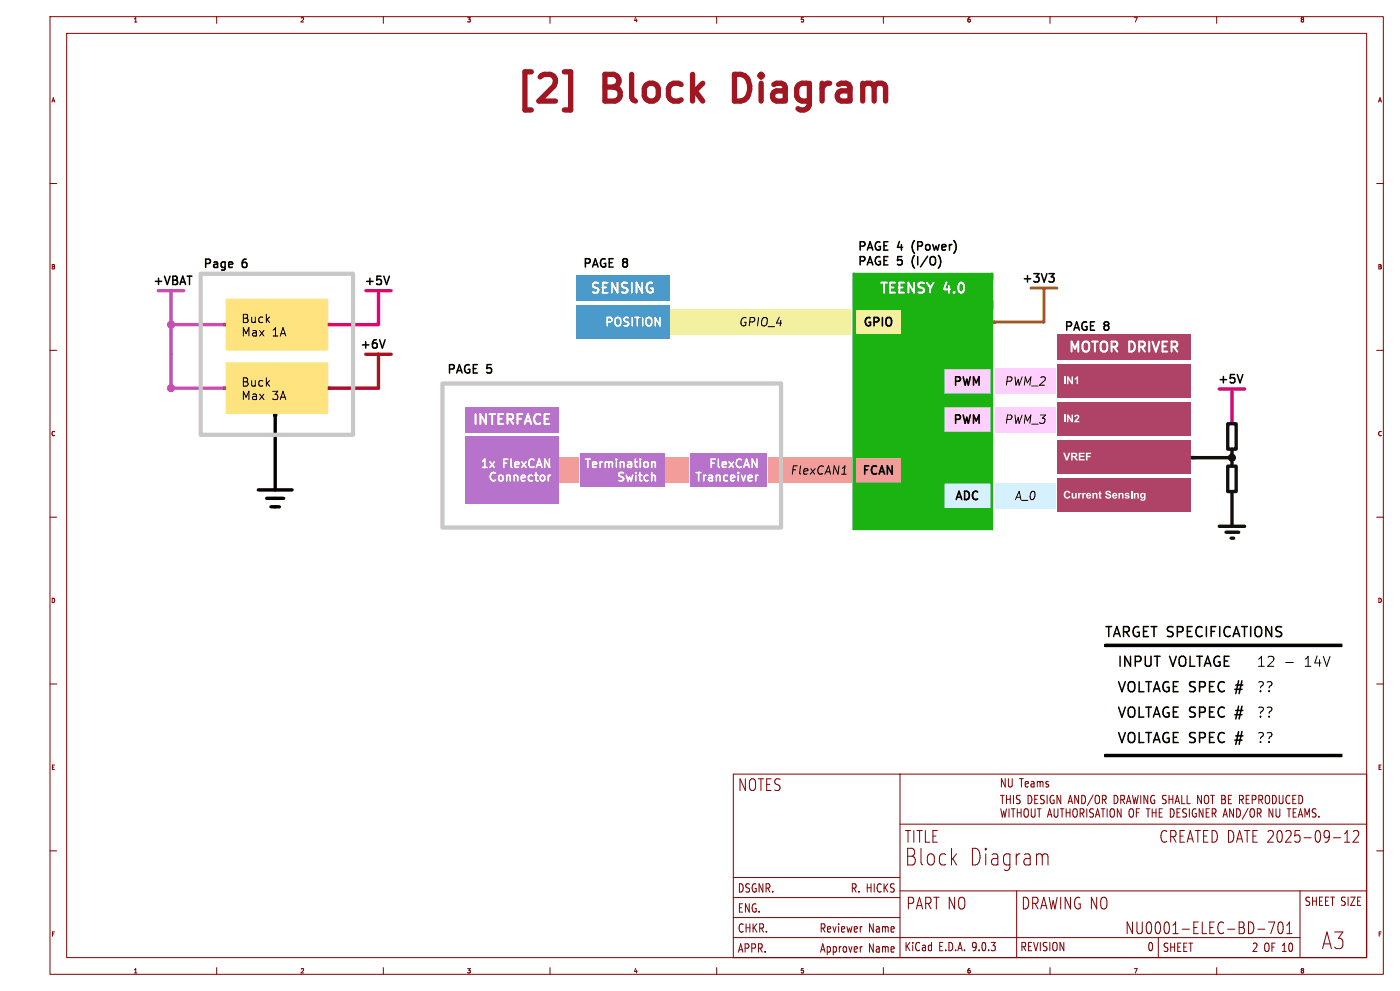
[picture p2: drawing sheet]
<svg xmlns="http://www.w3.org/2000/svg" width="420mm" height="297mm" viewBox="0 0 420 297" stroke-linecap="round" stroke-linejoin="round" font-family="sans-serif">
<g fill="none" stroke="#840000" stroke-width=".3">
<path d="M15 5h400v287h-400zM20 10h390v277h-390zM65 5v2M115 5v2M165 5v2M215 5v2M265 5v2M315 5v2M365 5v2M15 55h2M413 55h2M15 105h2"/>
<path d="M413 105h2M15 155h2M413 155h2M15 205h2M413 205h2M270 232h140v55h-140zM270 232h-50v55h50M15 255h2M270 247h140M300.2 242.4l.5 2.5 .4-1.8 .4 1.8 .4-2.5M302.7 242.4v2.5M303.9 242.4v2.5"/>
<path d="M305.2 242.4v2.5M305.2 243.6h1.1M306.3 242.4v2.5M307.7 242.4l-.2 .1a1.85 1.85 0 0 0 .2 2.4l.5-.1a1.85 1.85 0 0 0-.2-2.4M309.4 242.4v2l.3 .5 .6-.1 .2-.4v-2M311.7 242.4v2.5M313.2 255.9h.6l.6 .7v2.6M314.2 244.9l.7-2.5 .7 2.5M314.4 244.2h1M316.2 242.4v2l.4 .5 .6-.1 .2-.4v-2M318.6 242.4v2.5M319.8 243.6h1.2"/>
<path d="M319.8 242.4v2.5M321 242.4v2.5M322.3 242.4l-.2 .1a1.85 1.85 0 0 0 .2 2.4l.6-.1a1.85 1.85 0 0 0-.2-2.4M324 242.4v2.5M324.5 243.7l.7 1.2M324.8 242.4l.4 .5-.1 .6-.3 .2h-.8M326 242.4v2.5M327.3 242.4l-.2 .1a.82 .82 0 0 0-.1 .9 .82 .82 0 0 0 .8 .4l.2 .4-.2 .6h-.9M327.7 242.4l.3 .1M328.6 244.9l.7-2.5 .6 2.5M328.8 244.2h.9M330.9 242.4v2.5"/>
<path d="M332.1 242.4v2.5M333.5 242.4l-.2 .1a1.85 1.85 0 0 0 .2 2.4l.5-.1a1.85 1.85 0 0 0-.2-2.4M336.3 242.4v2.5l-1.1-2.5v2.5M339.2 242.4l-.2 .1a1.85 1.85 0 0 0 .2 2.4l.5-.1a1.85 1.85 0 0 0-.1-2.4M340.9 243.6h.7M340.9 242.4v2.5M344.4 242.4v2.5M345.7 243.6h1.1M345.7 242.4v2.5M346.8 242.4v2.5M347.7 243.6h.7M347.7 242.4v2.5h1"/>
<path d="M351.1 242.4v2.5a1.33 1.33 0 0 0 1.2-.9 1.33 1.33 0 0 0-.5-1.5l-.2-.1M353.1 243.6h.6M353.1 242.4v2.5h.9M355.2 242.4l-.2 .1a.82 .82 0 0 0-.1 .9 .82 .82 0 0 0 .8 .4l.2 .4-.2 .6h-.9M355.7 242.4l.2 .1M356.8 242.4v2.5M358.3 242.4a1.4 1.4 0 0 0-.7 1.3 1.4 1.4 0 0 0 .9 1.2l.4-.3v-.8h-.4M358.6 242.4l.2 .1M360.9 242.4v2.5l-1.2-2.5v2.5M361.8 243.6h.7M361.8 242.4v2.5h1M363.7 242.4v2.5"/>
<path d="M364.1 243.7l.7 1.2M364.4 242.4l.4 .5-.1 .6-.3 .2h-.7M366.9 244.9l.7-2.5 .6 2.5M367.1 244.2h.9M370 242.4v2.5l-1.1-2.5v2.5M371 242.4v2.5a1.33 1.33 0 0 0 1.2-.9 1.33 1.33 0 0 0-.5-1.5l-.2-.1M374.4 242.3l-1.7 3.2M375.5 242.4l-.2 .1a1.85 1.85 0 0 0 .2 2.4l.5-.1a1.85 1.85 0 0 0-.2-2.4M377.2 242.4v2.5M377.7 243.7l.6 1.2M377.9 242.4l.4 .5-.1 .6-.3 .2h-.7M381.8 242.4v2.5l-1.1-2.5v2.5"/>
<path d="M382.8 242.4v2l.4 .5 .5-.1 .2-.4v-2M386.7 242.4v2.5M387.9 243.6h.7M387.9 242.4v2.5h1M389.5 244.9l.6-2.5 .7 2.5M389.7 244.2h.9M391.5 244.9v-2.5l.6 1.8 .7-1.8v2.5M394 242.4l-.2 .1a.82 .82 0 0 0 0 .9 .82 .82 0 0 0 .8 .4l.2 .4-.2 .6h-.9M394.5 242.4l.3 .1M395.7 244.6v.3M400 251.1h2.1M403.3 252.4h1.6"/>
<path d="M403.3 249.9l.8-1v3.5M406 249.2l.4-.3 .9 .2a1.11 1.11 0 0 1 .2 1.3l-1.6 2h1.7M413 255h2M220 275h50M220 269h50M220 263h50M270 267h140M305 267v20M377.3 278.5h2.2M380.5 276.3h1.9l-1.2 3.5M383.7 276.5a.63 .63 0 0 1 .7-.1 .63 .63 0 0 1 .4 .6l.1 1.5a1.29 1.29 0 0 1-.6 1.3h-.3a2.72 2.72 0 0 1-.3-3.3zM386 279.8h1.6"/>
<path d="M386 277.3l.8-1v3.5M390 267v20M65 290v2M115 290v2M165 290v2M215 290v2M220 281h170M258.4 283.7h.2M265 290v2M315 290v2M347.5 281v6M365 290v2"/>
</g>
<path d="M236 137.2h19.5v7.6h-19.5z" fill="#f39d9a"/>
<path d="M139.7 121.9h27.9v7.6h-27.9z" fill="#b772cb"/>
<path d="M167.9 137.2h5.8v7.6h-5.8z" fill="#f39d9a"/>
<g fill="#b772cb">
<path d="M139.7 130.8h27.9v20.3h-27.9z"/>
<path d="M207 135.9h22.9v10.2h-22.9z"/>
</g>
<path d="M199.6 137.2h7.2v7.6h-7.2z" fill="#f39d9a"/>
<path d="M174 135.9h25.4v10.2h-25.4z" fill="#b772cb"/>
<path d="M317.2 109.1h40v10.2h-40z" fill="#af4367"/>
<path d="M201.2 92.7h54.1v7.6h-54.1z" fill="#f3f0a0"/>
<g fill="#4a9bcb">
<path d="M172.8 82.6h28v7.6h-28z"/>
<path d="M172.8 91.4h28v10.2h-28z"/>
</g>
<path d="M230.5 137.2h5.7v7.6h-5.7z" fill="#f39d9a"/>
<path d="M298.4 110.5h18.3v7.6h-18.3z" fill="#ffcfff"/>
<g fill="#af4367">
<path d="M317.2 132h40v10.1h-40z"/>
<path d="M317.2 143.4h40v10.1h-40z"/>
<path d="M317.2 100.2h40v7.6h-40z"/>
<path d="M317.2 120.5h40v10.2h-40z"/>
</g>
<path d="M256.5 137.2h14v7.6h-14z" fill="#f39d9a"/>
<path d="M283.2 110.5h14v7.6h-14z" fill="#ffcfff"/>
<g fill="#d5f1ff">
<path d="M298.4 144.8h18.3v7.6h-18.3z"/>
<path d="M283.2 144.8h14v7.6h-14z"/>
</g>
<g fill="#ffcfff">
<path d="M298.4 121.9h18.3v7.6h-18.3z"/>
<path d="M283.2 121.9h14v7.6h-14z"/>
</g>
<path d="M256.5 92.7h14v7.6h-14z" fill="#f3f0a0"/>
<path d="M256.5 82.6h40.8v7.6h-40.8z" fill="#1ab312"/>
<path d="M82 124h1.1v.7h-1.1z" fill="#000"/>
<g fill="#ffe37f">
<path d="M67.8 89.7h30.5v15.2h-30.5z"/>
<path d="M67.8 108.7h30.5v15.3h-30.5z"/>
</g>
<path d="M67.1 96.9h.6v.8h-.6z" fill="#c83232"/>
<circle cx="51.3" cy="97.3" r="1.02" fill="#c647c2" stroke="#c647c2" stroke-width=".3"/>
<path d="M67.1 116h.6v.7h-.6z" fill="#c83232"/>
<path d="M98.4 116h.7v.7h-.7z" fill="#d40020"/>
<path d="M98.4 96.9h.7v.8h-.7z" fill="#ff00ab"/>
<g fill="#1ab312">
<path d="M255.9 81.9h41.9v1.9h-41.9z"/>
<path d="M256.5 90.2h41.3v2.5h-41.3z"/>
<path d="M283.2 92.7h14v17.8h-14z"/>
</g>
<path d="M297.9 96.1h.6v.8h-.6z" fill="#a29b00"/>
<g fill="#1ab312">
<path d="M256.5 146.1h14v12.7h-14z"/>
<path d="M256.5 128.3h14v8.9h-14z"/>
<path d="M256.5 144.8h14v1.3h-14z"/>
</g>
<circle cx="51.3" cy="116.3" r="1.02" fill="#c647c2" stroke="#c647c2" stroke-width=".3"/>
<path d="M283.2 152.4h14v6.4h-14z" fill="#1ab312"/>
<circle cx="369.6" cy="137.2" r="1.02" fill="#101010" stroke="#101010" stroke-width=".3"/>
<g fill="#1ab312">
<path d="M283.2 141h14v3.8h-14z"/>
<path d="M283.2 118.1h14v3.8h-14z"/>
</g>
<path d="M331.5 193h71.1v.8h-71.1zM331.5 226.1h71.1v.7h-71.1z" fill="#000"/>
<path d="M283.2 129.5h14v11.5h-14z" fill="#1ab312"/>
<path d="M357.4 136.8h.9v.7h-.9z" fill="#101010"/>
<g fill="#1ab312">
<path d="M297.3 81.9h.5v76.9h-.5z"/>
<path d="M270.5 92.1h12.7v66.7h-12.7z"/>
<path d="M255.9 81.9h.6v76.9h-.6z"/>
<path d="M256.5 100.3h14v28.6h-14z"/>
</g>
<path d="M109.7 106.2h7.6M113.5 106.2v10.1h-14.7" fill="none" stroke="#d40020" stroke-width="1"/>
<path d="M357.9 137.2h11.7M368.3 127h2.5v7.6h-2.5zM368.3 139.7h2.5v7.6h-2.5zM369.6 134.6v5.1M365.8 157.7h7.6M367.8 159.5h3.8M369.6 147.6v10.1M369.3 161.3h.8" fill="none" stroke="#101010" stroke-width="1"/>
<path d="M47.5 87.1h7.6M51.3 87.1v29.2h16M51.3 97.3h16" fill="none" stroke="#c647c2" stroke-width="1"/>
<path d="M309.4 86.4h7.6M313.2 86.4v10.1h-14.8" fill="none" stroke="#a29b00" stroke-width="1"/>
<path d="M109.7 87.1h7.6M113.5 87.1v10.2h-14.7M365.8 116.6h7.6M369.6 116.6v10.1" fill="none" stroke="#ff00ab" stroke-width="1"/>
<path d="M78.7 130.3h7.7M82.5 124.5v22.3M77.5 146.8h10.1M80 149.4h5.1M81.3 151.9h2.5" fill="none" stroke="#000" stroke-width="1"/>
<path d="M195.6 138.5h.9l.1 1.6M165.2 142.4l-.5 .2-.2 .3M227.4 142.4l-.4 .2-.3 .3" fill="none" stroke="#fff" stroke-width=".5"/>
<g fill="none" stroke="#000" stroke-width=".46">
<path d="M62.9 77.8l-1.2-.1v2.5M73.8 77.7l-.7 .1M176.8 77.7l-1.2-.2v2.5M180.6 77.7h1M184 77.5h-1.2v2.5M187 77.7h1M258 76.9v2.5M259.2 72.6l-1.2-.1v2.5M260.2 75l.8-2.5 .9 2.5M260.2 79.4l.8-2.5 .9 2.5M263 72.6h1M265.2 76.9v2.5"/>
<path d="M266.4 72.5h-1.2v2.5M269.4 76.9l-.2 1.2M269.8 72.3l-.6 1.8M274.4 72.1l-.4 .5M276.5 72.6l-1.2-.1v2.5M278.3 76.8l-2.2 3.2M286.1 72.1l.4 .5M116.8 82.8l-.8 2.5M177.8 80l.8-2.5 .8 2.5M314.7 82h1.5l-.8 1 .7 .2 .1 .8-.5 .5h-.7M321.2 96.6l-1.2-.1v2.5M322.2 99l.8-2.5 .8 2.5"/>
<path d="M325 96.6h1M328.4 96.5h-1.2v2.5M331.4 96.6h1M115.5 101.8l-.8 2.5M136 109.4l-1.1-.1v2.5M137 111.8l.8-2.5 .9 2.5M139.9 109.4h.9M143.2 109.3h-1.2v2.5M147.4 109.3h-1.2l-.2 1.2M372.8 112.2l-.8 2.5M371.6 211.6l-.9 3.9M371.6 219.3l-.9 3.8"/>
<path d="M371.6 204l-.9 3.9M372.6 211.6l-.9 3.9M372.6 219.3l-.9 3.8M372.6 204l-.9 3.9"/>
</g>
<path d="M169.3 21.5h1.9v11.5h-1.9" fill="none" stroke="#a21622" stroke-width="1.6"/>
<path d="M82 124h1.1v.7h-1.1zM331.5 193h71.1v.8h-71.1zM385.7 198.6h2.3M331.5 226.1h71.1v.7h-71.1z" fill="none" stroke="#000" stroke-width=".3"/>
<path d="M67.8 89.7h30.5v15.2h-30.5zM67.8 108.7h30.5v15.3h-30.5z" fill="none" stroke="#ffe37f" stroke-width=".3"/>
<path d="M60.2 82h45.7v48.3h-45.7zM132.7 114.9h101.6v43.2h-101.6z" fill="none" stroke="#c8c8c8" stroke-width="1.3"/>
<path d="M67.1 96.9h.6v.8h-.6zM67.1 116h.6v.7h-.6z" fill="none" stroke="#c83232" stroke-width=".3"/>
<g fill="none" stroke="#c647c2" stroke-width=".3">
<circle cx="51.3" cy="97.3" r="1.02"/>
<circle cx="51.3" cy="116.3" r="1.02"/>
</g>
<path d="M98.4 116h.7v.7h-.7z" fill="none" stroke="#d40020" stroke-width=".3"/>
<path d="M98.4 96.9h.7v.8h-.7z" fill="none" stroke="#ff00ab" stroke-width=".3"/>
<g fill="none" stroke="#1ab312" stroke-width=".3">
<path d="M255.9 81.9h41.9v1.9h-41.9zM255.9 81.9h.6v76.9h-.6zM256.5 90.2h41.3v2.5h-41.3zM270.5 92.1h12.7v66.7h-12.7zM283.2 92.7h14v17.8h-14zM297.3 81.9h.5v76.9h-.5zM256.5 100.3h14v28.6h-14zM283.2 118.1h14v3.8h-14zM256.5 128.3h14v8.9h-14zM283.2 129.5h14v11.5h-14zM256.5 146.1h14v12.7h-14zM256.5 144.8h14v1.3h-14z"/>
<path d="M283.2 152.4h14v6.4h-14zM283.2 141h14v3.8h-14z"/>
</g>
<path d="M297.9 96.1h.6v.8h-.6z" fill="none" stroke="#a29b00" stroke-width=".3"/>
<g fill="none" stroke="#101010" stroke-width=".3">
<path d="M357.4 136.8h.9v.7h-.9z"/>
<circle cx="369.6" cy="137.2" r="1.02"/>
</g>
<g font-size="11.1" fill="#a21622">
<text x="153.6" y="33.1">[2]</text>
<text x="181.2" y="33.1">Block</text>
<text x="223.2" y="33.1">Diagram</text>
</g>
<g font-size="7" fill="#840000">
<text x="271.2" y="259.5">Block</text>
<text x="290.3" y="259.5">Diagram</text>
<text x="396.5" y="284.7">A3</text>
</g>
<g font-size="4.9" fill="#840000">
<text x="221.2" y="237.2">NOTES</text>
<text x="271.2" y="252.7">TITLE</text>
<text x="347.9" y="252.7">CREATED DATE 2025-09-12</text>
<text x="271.7" y="272.7">PART NO</text>
<text x="306.2" y="272.7">DRAWING NO</text>
<text x="337.7" y="280.3">NU0001-ELEC-BD-701</text>
</g>
<g font-size="4.2" fill="#fff">
<text x="176.6" y="88.8">SENSING</text>
<text x="263.5" y="88.8">TEENSY</text>
<text x="283.2" y="88.8">4.0</text>
<text x="320.1" y="106.4">MOTOR</text>
<text x="338.6" y="106.4">DRIVER</text>
<text x="141.4" y="128.1">INTERFACE</text>
</g>
<g font-size="4.2">
<text x="331.2" y="192">TARGET SPECIFICATIONS</text>
<text x="335" y="200.9">INPUT</text>
<text x="351" y="200.9">VOLTAGE</text>
<text x="376.9" y="200">12</text>
<text x="390.6" y="200">14V</text>
<text x="335" y="208.6">VOLTAGE SPEC</text>
<text x="371.4" y="208.6">#</text>
<text x="376.9" y="207.6">??</text>
<text x="376.9" y="215.3">??</text>
<text x="335" y="216.2">VOLTAGE SPEC</text>
<text x="371.4" y="216.2">#</text>
<text x="335" y="223.8">VOLTAGE SPEC</text>
<text x="371.4" y="223.8">#</text>
<text x="376.9" y="222.9">??</text>
</g>
<g font-size="3.5">
<text x="257.1" y="76.2">PAGE 4</text>
<text x="274.5" y="76.2">(Power)</text>
<text x="60.8" y="81.4">Page</text>
<text x="72.7" y="81.4">6</text>
<text x="174.7" y="81.3">PAGE 8</text>
<text x="257.1" y="80.7">PAGE 5</text>
<text x="274.5" y="80.7">(I/O)</text>
<text x="45.7" y="85.6">+VBAT</text>
<text x="108.9" y="85.6">+5V</text>
<text x="306.1" y="84.8">+3V3</text>
<text x="72.2" y="97.3">Buck</text>
<text x="72.2" y="101.4">Max</text>
<text x="81.5" y="101.4">1A</text>
<text x="221.7" y="98">GPIO_4</text>
<text x="258.6" y="98.5">GPIO</text>
<text x="319.1" y="100.2">PAGE 8</text>
<text x="107.6" y="104.7">+6V</text>
<text x="134" y="113.1">PAGE 5</text>
<text x="72.2" y="116.4">Buck</text>
<text x="285.6" y="116.3">PWM</text>
<text x="301.4" y="115.8">PWM_2</text>
<text x="364.9" y="115.1">+5V</text>
<text x="72.2" y="120.4">Max</text>
<text x="81.5" y="120.4">3A</text>
<text x="285.6" y="127.7">PWM</text>
<text x="301.4" y="127.2">PWM_3</text>
<text x="237.1" y="142.4">FlexCAN1</text>
<text x="258.3" y="143">FCAN</text>
<text x="286.1" y="150.6">ADC</text>
<text x="304.4" y="150.1">A_0</text>
</g>
<g font-size="3.5" fill="#fff">
<text x="180.9" y="98.5">POSITION</text>
<text x="143.6" y="141">1x</text>
<text x="150.9" y="141">FlexCAN</text>
<text x="174.7" y="141">Termination</text>
<text x="212.1" y="141">FlexCAN</text>
<text x="146" y="145">Connector</text>
<text x="184.5" y="145">Switch</text>
<text x="207.9" y="145">Tranceiver</text>
</g>
<g font-size="3.5" fill="#840000">
<text x="299.8" y="236.2">NU Teams</text>
<text x="299.8" y="241.2">THIS DESIGN AND/OR</text>
<text x="333.8" y="241.2">DRAWING SHALL NOT BE REPRODUCED WITHOUT</text>
<text x="221.2" y="267.7">DSGNR.</text>
<text x="255.3" y="267.7">R. HICKS</text>
<text x="221.2" y="273.7">ENG.</text>
<text x="391.3" y="271.7">SHEET SIZE</text>
<text x="221.2" y="279.7">CHKR.</text>
<text x="245.9" y="279.7">Reviewer</text>
<text x="260.5" y="279.7">Name</text>
<text x="221.2" y="285.7">APPR.</text>
<text x="246" y="285.7">Approver</text>
<text x="260.5" y="285.7">Name</text>
<text x="271.2" y="285.3">KiCad</text>
<text x="281.4" y="285.3">E.D.A. 9.0.3</text>
<text x="306" y="285.3">REVISION</text>
<text x="344.3" y="285.3">0</text>
<text x="348.7" y="285.5">SHEET</text>
<text x="375.6" y="285.5">2 OF 10</text>
</g>
<g font-size="3.2" fill="#fff">
<text x="319" y="116">IN1</text>
<text x="319" y="127.4">IN2</text>
<text x="319" y="138.8">VREF</text>
<text x="319" y="150.3">Current Sensing</text>
</g>
<g font-size="1.8" fill="#840000">
<text x="40" y="6.9">1</text>
<text x="90" y="6.9">2</text>
<text x="140" y="6.9">3</text>
<text x="190" y="6.9">4</text>
<text x="240" y="6.9">5</text>
<text x="290" y="6.9">6</text>
<text x="340" y="6.9">7</text>
<text x="390" y="6.9">8</text>
<text x="15.3" y="30.9">A</text>
<text x="413.3" y="30.9">A</text>
<text x="15.3" y="80.9">B</text>
<text x="413.2" y="80.9">B</text>
<text x="15.3" y="130.9">C</text>
<text x="413.2" y="130.9">C</text>
<text x="15.3" y="180.9">D</text>
<text x="413.2" y="180.9">D</text>
<text x="15.3" y="230.9">E</text>
<text x="413.3" y="230.9">E</text>
<text x="15.3" y="280.9">F</text>
<text x="413.3" y="280.9">F</text>
<text x="40" y="291.9">1</text>
<text x="90" y="291.9">2</text>
<text x="140" y="291.9">3</text>
<text x="190" y="291.9">4</text>
<text x="240" y="291.9">5</text>
<text x="290" y="291.9">6</text>
<text x="340" y="291.9">7</text>
<text x="390" y="291.9">8</text>
</g>
</svg>
